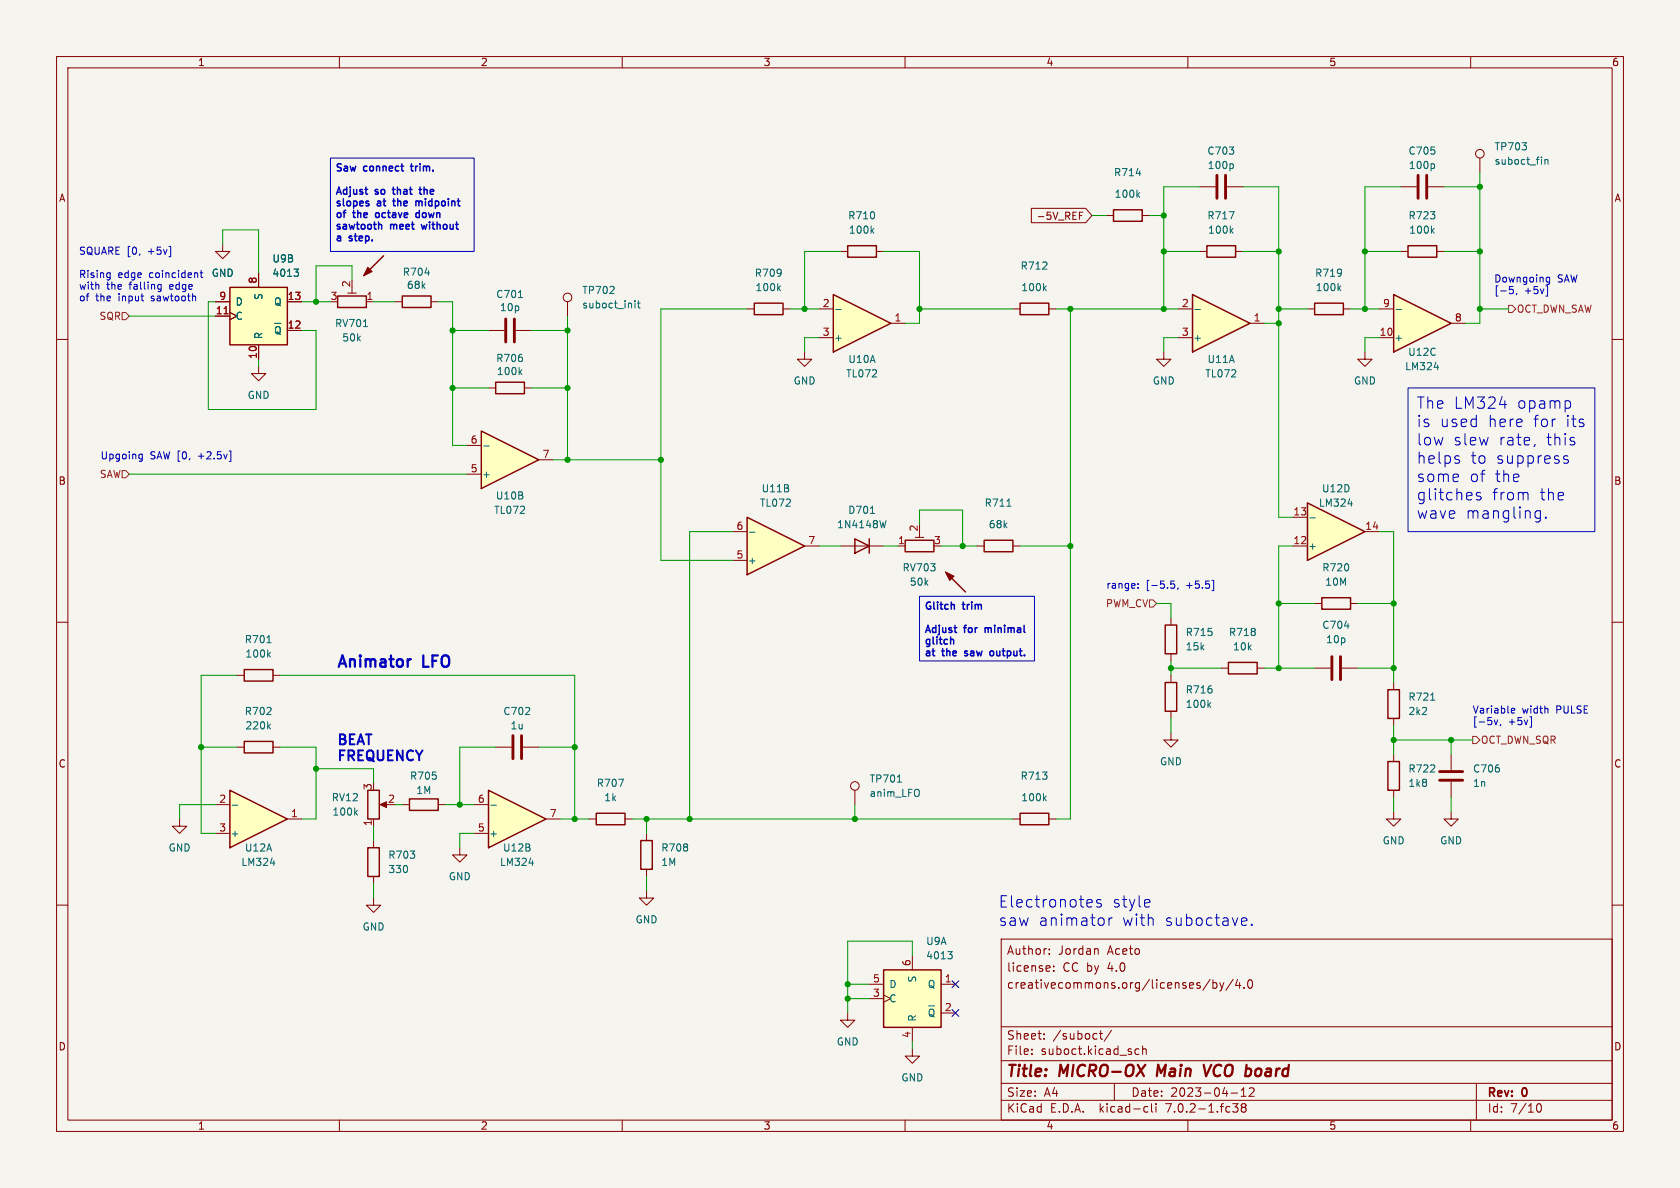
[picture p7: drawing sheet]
<svg xmlns="http://www.w3.org/2000/svg" width="297mm" height="210mm" viewBox="0 0 297 210" stroke-linecap="round" stroke-linejoin="round" font-family="sans-serif">
<path d="M0 0h297v210h-297z" fill="#f5f4ef" stroke="#f5f4ef" stroke-width=".18"/>
<g fill="none" stroke="#840000" stroke-width=".18">
<path d="M10 10h277v190h-277zM12 12h273v186h-273zM60 10v2M110 10v2M160 10v2M210 10v2M260 10v2M10 60h2M132.1 54.6h1.2M138.4 54.6h1.3M285 60h2M10 110h2"/>
<path d="M232.4 106.7h1.3M238.8 106.7h1.2M285 110h2M10 160h2M285 160h2M177 166h108v32h-108zM185.5 168.6v.1M185.5 167.8v.1M185.6 170.8v.3l-.7 .1M186.3 171.6v.1M186.3 170.8v.1M193.9 167.7l.2 .2v.8"/>
<path d="M213.9 173.1l-1.3 2M214.4 173.2v1.5M214.4 173.8l.5-.1 .2 .3v.4l-.1 .2h-.6M215.6 173.7l.4 1M216 174.7l-.1 .4-.3 .1M216.4 173.7l-.4 1M218 173.1l-1.3 2M218.8 173.1l-.4 1.1h1M219.1 173.7v1M219.9 174.6v.1M220.7 173.3l.2-.1a.81 .81 0 0 1 .6 .6 .81 .81 0 0 1-.3 .8l-.1 .1a.81 .81 0 0 1-.4-1.4zM60 198v2"/>
<path d="M110 198v2M160 198v2M177 194.5h108M177 191.5h108M177 187.5h108M177 181.5h108M182.4 186.3v.1M182.4 185.5v.1M184.6 183.6v.1M184.6 182.8v.1M194.4 182.7h.5M194.6 182.2v1.3l.3 .2"/>
<path d="M196.5 182.1l-1.3 2M197 191.5v3M201.4 185.5l-.5-.1-.3 .3v.4l.2 .2h.6M202 185.5l.2-.1 .4 .1v.9M202 184.9v1.5M202.5 195.6l.4 .1M202.9 196.5l-.4 .1M203.6 195.1v1.3l.2 .2M204.4 195.1v.1M204.4 195.6v1M210 198v2M217.6 193.2h1.2"/>
<path d="M217.9 195.1h1l-.5 .6 .4 .1v.7l-.2 .1h-.5l-.2-.1M219.4 193.8h.9M219.4 192.7l.5-.4v1.5M219.7 195.7l-.3 .3 .1 .5 .2 .1 .4-.1 .2-.2-.1-.4-.2-.2M219.7 195.7l-.3-.2 .3-.4 .4 .1 .2 .2-.3 .3M219.7 195.7h.3M220.9 192.4l.5-.1 .2 .1 .1 .3-.9 1.1h.9M260 198v2M261 191.5v6.5M271.7 195.4l.3-.3a.81 .81 0 0 1 .6 .6 .81 .81 0 0 1-.3 .8l-.3 .1-.3-.3"/>
</g>
<path d="M212.8 188.2l.4 2 .9-2" fill="none" stroke="#840000" stroke-width=".4"/>
<path d="M133.3 53.6h5.1v2h-5.1zM233.7 105.7h5.1v2h-5.1z" fill="none" stroke="#840000" stroke-width=".25"/>
<path d="M137.6 50.9l.4 .5M138 50.5l-.5 .5" fill="none" stroke="#006464" stroke-width=".18"/>
<path d="M231.1 88.9l10.2 5.1-10.2 5.1z" fill="#ffffc2"/>
<path d="M231.1 88.9l10.2 5.1-10.2 5.1zM245.4 121.9h2v5.1h-2zM113.3 148.6h2v5.1h-2z" fill="none" stroke="#840000" stroke-width=".25"/>
<path d="M228.6 96.5h2.5M228.6 91.4h2.5M241.3 94h2.5M246.4 120.7v1.2M246.4 127v1.3M81.3 149.9v1.2h1.2l-1.2 1.3-1.3-1.3h1.3M114.3 157.5v1.3h1.3l-1.3 1.2-1.3-1.2h1.3M114.3 147.3v1.3M114.3 153.7v1.2" fill="none" stroke="#840000" stroke-width=".18"/>
<path d="M231.6 91.5h.9M238.3 89.1h.8M252.9 123.8h.7" fill="none" stroke="#006464" stroke-width=".18"/>
<path d="M86.4 139.7l10.1 5.1-10.1 5.1z" fill="#ffffc2"/>
<path d="M149.9 43.4h5v2.1h-5zM86.4 139.7l10.1 5.1-10.1 5.1zM65 149.9h2.1v5h-2.1zM105.4 143.8h5.1v2h-5.1z" fill="none" stroke="#840000" stroke-width=".25"/>
<g fill="none" stroke="#840000" stroke-width=".18">
<path d="M148.6 44.5h1.3M154.9 44.5h1.3M232.4 118.1h2.8M237.2 118.1h2.8M87.6 132.1h2.8M92.5 132.1h2.7M66 158.8v1.2h1.3l-1.3 1.3-1.2-1.3h1.2M66 148.6v1.3M66 154.9v1.3M83.8 147.3h2.6M83.8 142.2h2.6M96.5 144.8h2.6"/>
<path d="M104.1 144.8h1.3M110.5 144.8h1.3"/>
</g>
<path d="M154.1 40.7l.4 .5M154.5 40.4l-.5 .5M86.8 142.3h1M93.5 152.6h.8" fill="none" stroke="#006464" stroke-width=".18"/>
<path d="M235.5 116.1v4M237 116.1v4M90.7 130v4.1M92.2 130v4.1" fill="none" stroke="#840000" stroke-width=".51"/>
<path d="M147.3 52.1l10.2 5.1-10.2 5z" fill="#ffffc2"/>
<path d="M147.3 52.1l10.2 5.1-10.2 5zM151.1 95.3l2.6 1.2-2.6 1.3zM153.7 95.3v2.5" fill="none" stroke="#840000" stroke-width=".25"/>
<path d="M144.8 54.6h2.5M144.8 59.7h2.5M157.5 57.2h2.5M142.2 62.2v1.3h1.3l-1.3 1.3-1.2-1.3h1.2M148.6 96.5h7.6" fill="none" stroke="#840000" stroke-width=".18"/>
<path d="M147.7 54.7h1M153.9 90.8h.7M156.6 92l-.3 1.3" fill="none" stroke="#006464" stroke-width=".18"/>
<path d="M132.1 91.4l10.1 5.1-10.1 5.1z" fill="#ffffc2"/>
<g fill="none" stroke="#840000" stroke-width=".25">
<path d="M59.7 52.3h5.1v2.1h-5.1zM67.8 45.2l-3.3 3.3M71.1 52.3h5.1v2.1h-5.1zM232.4 53.6h5.1v2h-5.1zM248.9 43.4h5.1v2.1h-5.1zM87.6 67.6h5.1v2h-5.1zM132.1 91.4l10.1 5.1-10.1 5.1zM160 95.5h5.1v2h-5.1zM167.4 101.3l3.3 3.3M206 110.5h2v5.1h-2zM217.2 117.1h5v2h-5zM43.2 131.1h5.1v2h-5.1z"/>
<path d="M206 120.7h2v5h-2zM180.3 143.8h5.1v2h-5.1z"/>
</g>
<g fill="none" stroke="#840000" stroke-width=".18">
<path d="M247.6 33h2.8M252.5 33h2.8M261.6 27.9v2.6M61.5 51.8h1.5M62.2 50.8v1M64.8 53.3h1.2M69.8 53.3h1.3M76.2 53.3h1.3M86.4 58.4h2.8M91.2 58.4h2.8M100.3 53.3v2.6M231.1 54.6h1.3"/>
<path d="M237.5 54.6h1.3M247.6 44.5h1.3M254 44.5h1.3M45.7 64.8v1.2h1.3l-1.3 1.3-1.3-1.3h1.3M86.4 68.6h1.2M92.7 68.6h1.3M241.3 62.2v1.3h1.3l-1.3 1.3-1.3-1.3h1.3M129.5 99.1h2.6M129.5 94h2.6M142.2 96.5h2.6M158.7 96.5h1.3M161.8 95h1.5"/>
<path d="M162.6 94v1M207 109.2v1.3M207 115.6v1.2M207 119.4v1.3M215.9 118.1h1.3M222.2 118.1h1.3M41.9 132.1h1.3M48.3 132.1h1.2M207 129.5v1.3h1.3l-1.3 1.3-1.3-1.3h1.3M207 125.7v1.3M179.1 144.8h1.2M185.4 144.8h1.3"/>
<circle cx="261.6" cy="27.2" r=".76"/>
<circle cx="100.3" cy="52.6" r=".76"/>
</g>
<g fill="none" stroke="#006464" stroke-width=".18">
<path d="M253.5 29l.1 .2-.1 .5M273.1 28.2v.8M273.1 28.3l.2-.1h.3l.1 .8M64.3 57.7h.7M91.7 52.6h.7M112.3 53.2v.1M112.3 53.6v.8M112.7 53.6h.5M112.9 53.2v1.1l.3 .1M236.7 50.9l.3 .5M237 50.5l-.4 .5M253.2 40.7l.3 .5"/>
<path d="M253.5 40.4l-.4 .5M91.9 65.7l.4 .5M92.3 65.4l-.5 .5M132.5 94.1h1M47.4 128.4l.4 .5M47.8 128l-.5 .5M213.7 124.6l.3 .4M214 124.2l-.4 .5M184.6 141.1l.4 .5M185 140.7l-.5 .5"/>
</g>
<g fill="#840000" stroke="#840000" stroke-width=".18">
<path d="M65 47.2l.8 .8-1.5 .8z"/>
<path d="M167.1 101.1l1.6 .8-.8 .7z"/>
</g>
<path d="M250.7 31v4.1M252.2 31v4.1M89.4 56.4v4.1M90.9 56.4v4.1" fill="none" stroke="#840000" stroke-width=".51"/>
<path d="M246.4 52.1l10.1 5.1-10.1 5z" fill="#ffffc2"/>
<path d="M196.8 37.1h5.1v2h-5.1zM180.3 53.6h5.1v2h-5.1zM246.4 52.1l10.1 5.1-10.1 5zM174 95.5h5.1v2h-5.1zM72.4 141.2h5.1v2.1h-5.1z" fill="none" stroke="#840000" stroke-width=".25"/>
<path d="M195.6 38.1h1.2M201.9 38.1h1.3M179.1 54.6h1.2M185.4 54.6h1.3M243.8 59.7h2.6M243.8 54.6h2.6M256.5 57.2h2.6M205.7 62.2v1.3h1.3l-1.3 1.3-1.2-1.3h1.2M172.7 96.5h1.3M179.1 96.5h1.2M71.1 142.2h1.3M77.5 142.2h1.2" fill="none" stroke="#840000" stroke-width=".18"/>
<path d="M201.1 34.4l.4 .5M201.5 34l-.5 .5M184.6 50.9l.4 .5M185 50.5l-.5 .5M246.8 54.7h1M253.5 64.9h.8M178 89.5h.7" fill="none" stroke="#006464" stroke-width=".18"/>
<path d="M210.8 52.1l10.2 5.1-10.2 5z" fill="#ffffc2"/>
<path d="M210.8 52.1l10.2 5.1-10.2 5zM213.4 43.4h5v2.1h-5zM65 139.7h2.1v5.1h-2.1zM245.4 134.6h2v5.1h-2zM156.2 171.5h10.2v10.1h-10.2z" fill="none" stroke="#840000" stroke-width=".25"/>
<g fill="none" stroke="#840000" stroke-width=".18">
<path d="M212.1 33h2.8M216.9 33h2.8M208.3 54.6h2.5M208.3 59.7h2.5M212.1 44.5h1.3M218.4 44.5h1.3M221 57.2h2.5M151.1 139.7v2.5M246.4 133.4v1.2M246.4 139.7v1.3M256.5 133.4v2.7M256.5 138.2v2.8"/>
<path d="M66 144.8v1.3M67.6 142.2h1M246.4 143.5v1.3h1.2l-1.2 1.3-1.3-1.3h1.3M256.5 143.5v1.3h1.3l-1.3 1.3-1.2-1.3h1.2M149.9 179.1v1.2h1.2l-1.2 1.3-1.3-1.3h1.3M153.7 174h2.5M153.7 176.5h2.5M156.2 175.9l1.3 .6-1.3 .7M161.3 168.9v2.6M166.4 174h2.5M166.4 179.1h2.5M161.3 185.4v1.3h1.3l-1.3 1.3-1.3-1.3h1.3"/>
<path d="M161.3 181.6v2.6"/>
<circle cx="151.1" cy="138.9" r=".76"/>
</g>
<path d="M217.9 29l.1 .2-.1 .5M211.2 54.7h1M217.6 40.7l.4 .5M218 40.4l-.5 .5M158.6 138.3h.8M162.5 139.7v.9M62.8 143.6l.4 .5M63.2 143.3l-.5 .4M164.2 177.8h1M164.3 178.8a.42 .42 0 0 1 .4-.4 .42 .42 0 0 1 .4 .4M167.5 168.2h.8l-.4 .5M168.1 168.7l.2 .3v.3l-.2 .2" fill="none" stroke="#006464" stroke-width=".18"/>
<path d="M215.1 31v4.1M216.7 31v4.1M254.5 136.4h4.1M254.5 137.9h4.1" fill="none" stroke="#840000" stroke-width=".51"/>
<path d="M156.2 171.5h10.2v10.1h-10.2z" fill="#ffffc2" stroke="#ffffc2" stroke-width=".18"/>
<path d="M67.2 142.2l1.1-.5v1z" fill="#840000" stroke="#840000" stroke-width=".18"/>
<path d="M85.1 76.2l10.1 5.1-10.1 5.1z" fill="#ffffc2"/>
<path d="M40.6 50.8h10.2v10.2h-10.2zM85.1 76.2l10.1 5.1-10.1 5.1z" fill="none" stroke="#840000" stroke-width=".25"/>
<path d="M38.1 55.9h2.5M38.1 53.3h2.5M39.4 43.2v1.3h1.2l-1.2 1.2-1.3-1.2h1.3M40.6 55.2l1.3 .7-1.3 .6M45.7 48.3v2.5M50.8 58.4h2.5M50.8 53.3h2.5M45.7 61v2.5M82.5 78.7h2.6M82.5 83.8h2.6M95.2 81.3h2.6M31.7 144.8v1.3h1.3l-1.3 1.2-1.2-1.2h1.2" fill="none" stroke="#840000" stroke-width=".18"/>
<path d="M48.6 57.2h1.1M48.7 58.2a.42 .42 0 0 1 .4-.5 .42 .42 0 0 1 .4 .5M52 47.6h.8l-.5 .5M52.5 48.1l.3 .2v.3l-.3 .2M85.5 78.8h1" fill="none" stroke="#006464" stroke-width=".18"/>
<path d="M40.6 50.8h10.2v10.2h-10.2z" fill="#ffffc2" stroke="#ffffc2" stroke-width=".18"/>
<path d="M39.6 55.5h.7" fill="none" stroke="#a90000" stroke-width=".18"/>
<path d="M40.6 139.7l10.2 5.1-10.2 5.1z" fill="#ffffc2"/>
<path d="M43.2 118.4h5.1v2h-5.1zM40.6 139.7l10.2 5.1-10.2 5.1z" fill="none" stroke="#840000" stroke-width=".25"/>
<g fill="none" stroke="#840000" stroke-width=".18">
<path d="M182.3 36.8h9.6l1.1 1.3-1.1 1.3h-9.6zM190.8 38.1h.4M190.8 37.5h.6M38.1 55.9h2.5M38.1 53.3h2.5M40.6 55.2l1.3 .7-1.3 .6M45.7 48.3v2.5M50.8 58.4h2.5M50.8 53.3h2.5M45.7 61v2.5M41.9 119.4h1.3M48.3 119.4h1.2"/>
<path d="M38.1 142.2h2.5M38.1 147.3h2.5M50.8 144.8h2.5"/>
</g>
<path d="M48.6 57.2h1.1M48.7 58.2a.42 .42 0 0 1 .4-.5 .42 .42 0 0 1 .4 .5M52 47.6h.8l-.5 .5M52.5 48.1l.3 .2v.3l-.3 .2M47.2 113.6h.7M47.4 115.7l.4 .5M47.8 115.3l-.5 .5M41.1 142.3h.9M47.8 152.6h.8" fill="none" stroke="#006464" stroke-width=".18"/>
<path d="M21.6 55.2h.6l.7 .7-.7 .6h-.6zM266.7 54h.6l.7 .6-.7 .6h-.6zM21.6 83.2h.6l.7 .6-.7 .7h-.6zM203.2 106h.6l.7 .7-.7 .6h-.6zM260.3 130.2h.7l.6 .6-.6 .6h-.7z" fill="none" stroke="#725600" stroke-width=".18"/>
<g fill="none" stroke="#0000c2" stroke-width=".18">
<path d="M58.4 27.9h25.4v16.6h-25.4zM19.4 48.2l.1 .1M19.5 48.2v1.1l-.1 .1M19.5 49l-.1 .1M28 50.3h.5M28 51.1h.5M28.5 50.3v1l-.1 .2M29.9 43.6h.3v1.8h-.3M34.4 52.3l.2 .2v.7M35.4 48.2h.5M35.6 47.8v1.1l.3 .2M267 51.1h.3l.2 .3v.4l-.5 .1"/>
<path d="M268.2 51.9l-.2 .2M273.3 50.5h.3v1.8h-.3M273.5 49.8h.5M273.5 49.1h.5M274 49v1l-.3 .3-.3-.1M40.5 79.7h.3v1.8h-.3M248.9 68.6h33v25.4h-33zM271.4 78.6l-.2 .3M277.5 70.9l.2 .3v.6l-.2 .3M24.8 80.3h.4M25.2 80.3v1l-.2 .2h-.3M25.2 81.1h-.4"/>
<path d="M257.9 81.3l.1 .2-.1 .3M261.8 87.1l-.5-.1-.3 .3 .1 .3 .7 .2v.2v.3l-.2 .1-.6-.1M270 87.1l.1 1.3M271.8 90.3l.5 .1M272.3 90.3v1.6a.54 .54 0 0 1-.6 .4M272.3 91.5l-.5 .1M273.3 91.4l.1 .1-.1 .1M273.3 91.4l-.1 .1 .1 .1M273.3 91.4v.2M276.5 81.1l.7 .2 .1 .3-.3 .3-.6-.1M276.5 80.7l.2-.1 .5 .1M162.6 105.4h20.3v11.4h-20.3z"/>
<path d="M201.2 103.9v.1M201.2 103.2v.1M207 102.7h.6M207 103.3l.4-.1 .3 .2-.1 .5h-.6M208.3 103.9l-.1 .3M214.3 102.6h.3v1.8h-.3M264.2 127.3l.3 .8 .3-.8M265.3 128.1l-.1 .2M267.4 125.2l.3 .1 .1 .2-.6 .1M267.7 126l-.3 .1M270.8 126.7v1.8h-.4M192.8 159l.2 .1 .1 .4-1 .2"/>
<path d="M194.6 159.1l-.5-.1-.2 .3 .1 .3 .6 .2 .1 .2-.1 .3h-.2h-.5M203.2 159.1l.1 .4-1 .2M193 160.3h-.2M196.1 162.3v1.3M196.6 162.3a.51 .51 0 0 0-.5 .3M219.8 162.3h.5l.1 .4-.9 .2M220.3 163.5l-.5 .1M221.3 163.4l.1 .1-.1 .1M221.3 163.4l-.1 .1 .1 .1M221.3 163.4v.2"/>
</g>
<g fill="none" stroke="#0000c2" stroke-width=".25">
<path d="M67.9 35.1v1.1M68.7 37.2v1.1M69.4 33.5h.4M71 29v1M72.6 29.4h.4M72.9 39.2v1.1M73.5 35.5v.9M73.9 35.5l-.4 .2M74 37.6l-.4 .1-.1 .1 .1 .5 .4 .2M74.1 33.5h.5M74.2 33.1v1.1l.4 .1M62.8 41.3v1.1"/>
<path d="M165 114.7v1M175.4 115.1h-.3l-.1 .2 .1 .5 .3 .1M177.4 114.7v1M180.4 114.7v1"/>
</g>
<g fill="none" stroke="#009600" stroke-width=".18">
<path d="M193 38.1h2.6M203.2 38.1h2.5M212.1 33h-6.4v21.6M219.7 33h6.4v58.4h2.5M247.6 33h-6.3v21.6M255.3 33h6.3M261.6 30.5v26.7h-2.5M22.9 55.9h15.2M38.1 53.3h-1.3v19.1h19.1v-14h-2.6M39.4 43.2v-2.6h6.3v7.7M53.3 53.3h5.1M62.2 49.5v-2.5h-6.3v6.3"/>
<path d="M66 53.3h3.8M77.5 53.3h2.5v25.4h2.5M80 58.4h6.4M94 58.4h6.3M100.3 55.9v25.4M132.1 54.6h-15.3v44.5h12.7M139.7 54.6h5.1M144.8 59.7h-2.6v2.5M148.6 44.5h-6.4v10.1M156.2 44.5h6.4v12.7h-2.6M162.6 54.6h16.5M186.7 54.6h21.6"/>
<path d="M189.2 54.6v90.2h-2.5M205.7 44.5h6.4M208.3 59.7h-2.6v2.5M219.7 44.5h6.4M223.5 57.2h2.6M226.1 54.6h5M238.8 54.6h5M241.3 44.5h6.3M243.8 59.7h-2.5v2.5M255.3 44.5h6.3M261.6 54.6h5.1M45.7 63.5v1.3"/>
<path d="M80 68.6h6.4M94 68.6h6.3M22.9 83.8h59.6M97.8 81.3h19M129.5 94h-7.6v50.8M144.8 96.5h3.8M156.2 96.5h2.5M162.6 92.7v-2.5h7.6v6.3M166.4 96.5h6.3M180.3 96.5h8.9M228.6 96.5h-2.5v21.6M243.8 94h2.6v26.7"/>
<path d="M41.9 119.4h-6.3v27.9h2.5M49.5 119.4h52.1v25.4M204.5 106.7h2.5v2.5M207 118.1h8.9M207 116.8v2.6M223.5 118.1h8.9M226.1 106.7h6.3M240 118.1h6.4M240 106.7h6.4M35.6 132.1h6.3M49.5 132.1h6.4v12.7h-2.6M55.9 135.9h10.1v2.5"/>
<path d="M87.6 132.1h-6.3v10.1M95.2 132.1h6.4M207 127v2.5M246.4 130.8h13.9M246.4 128.3v5.1M256.5 130.8v2.6M38.1 142.2h-6.4v2.6M66 146.1v2.5M66 156.2v2.6M69.8 142.2h1.3M78.7 142.2h5.1M83.8 147.3h-2.5v2.6"/>
<path d="M99.1 144.8h5M111.8 144.8h67.3M114.3 144.8v2.5M114.3 154.9v2.6M151.1 142.2v2.6M246.4 141v2.5M256.5 141v2.5M149.9 174h3.8M149.9 176.5h3.8M161.3 168.9v-2.5h-11.4v12.7M161.3 184.2v1.2"/>
</g>
<path d="M168.3 178.5l1.2 1.2M168.3 173.4l1.2 1.2M169.5 178.5l-1.2 1.2M169.5 173.4l-1.2 1.2" fill="none" stroke="#000084" stroke-width=".18"/>
<path d="M39.6 55.5h.7" fill="none" stroke="#a90000" stroke-width=".18"/>
<g fill="#009600" stroke="#009600" stroke-width=".18">
<circle cx="149.9" cy="176.5" r=".46"/>
<circle cx="149.9" cy="174" r=".46"/>
<circle cx="151.1" cy="144.8" r=".46"/>
<circle cx="121.9" cy="144.8" r=".46"/>
<circle cx="55.9" cy="135.9" r=".46"/>
<circle cx="80" cy="58.4" r=".46"/>
<circle cx="35.6" cy="132.1" r=".46"/>
<circle cx="80" cy="68.6" r=".46"/>
<circle cx="55.9" cy="53.3" r=".46"/>
<circle cx="100.3" cy="68.6" r=".46"/>
<circle cx="100.3" cy="81.3" r=".46"/>
<circle cx="100.3" cy="58.4" r=".46"/>
<circle cx="142.2" cy="54.6" r=".46"/>
<circle cx="101.6" cy="144.8" r=".46"/>
<circle cx="101.6" cy="132.1" r=".46"/>
<circle cx="81.3" cy="142.2" r=".46"/>
<circle cx="114.3" cy="144.8" r=".46"/>
<circle cx="116.8" cy="81.3" r=".46"/>
<circle cx="246.4" cy="118.1" r=".46"/>
<circle cx="246.4" cy="130.8" r=".46"/>
<circle cx="246.4" cy="106.7" r=".46"/>
<circle cx="226.1" cy="106.7" r=".46"/>
<circle cx="226.1" cy="118.1" r=".46"/>
<circle cx="256.5" cy="130.8" r=".46"/>
<circle cx="205.7" cy="54.6" r=".46"/>
<circle cx="189.2" cy="54.6" r=".46"/>
<circle cx="226.1" cy="57.2" r=".46"/>
<circle cx="226.1" cy="54.6" r=".46"/>
<circle cx="205.7" cy="38.1" r=".46"/>
<circle cx="205.7" cy="44.5" r=".46"/>
<circle cx="162.6" cy="54.6" r=".46"/>
<circle cx="241.3" cy="44.5" r=".46"/>
<circle cx="226.1" cy="44.5" r=".46"/>
<circle cx="241.3" cy="54.6" r=".46"/>
<circle cx="261.6" cy="54.6" r=".46"/>
<circle cx="261.6" cy="44.5" r=".46"/>
<circle cx="261.6" cy="33" r=".46"/>
<circle cx="207" cy="118.1" r=".46"/>
<circle cx="189.2" cy="96.5" r=".46"/>
<circle cx="170.2" cy="96.5" r=".46"/>
</g>
<g font-size="2.8" fill="#0000c2">
<text x="250.4" y="72.5">The LM324</text>
<text x="250.4" y="75.7">is</text>
<text x="254.5" y="75.7">used</text>
<text x="263" y="75.7">here</text>
<text x="268.1" y="72.5">opamp</text>
<text x="270.9" y="75.7">for</text>
<text x="276.6" y="75.7">its</text>
<text x="250.4" y="78.9">low</text>
<text x="250.4" y="82.2">helps</text>
<text x="256.9" y="78.9">slew</text>
<text x="259.9" y="82.2">to</text>
<text x="264.4" y="82.2">suppress</text>
<text x="264.9" y="78.9">rate,</text>
<text x="273.2" y="78.9">this</text>
<text x="250.4" y="85.4">some</text>
<text x="250.4" y="88.7">glitches</text>
<text x="259.7" y="85.4">of</text>
<text x="263.7" y="88.7">from</text>
<text x="264.2" y="85.4">the</text>
<text x="272.1" y="88.7">the</text>
<text x="250.4" y="91.9">wave</text>
<text x="259.1" y="91.9">mangling.</text>
<text x="59.7" y="118.1">Animator</text>
<text x="75" y="118.1">LFO</text>
<text x="176.5" y="160.6">Electronotes</text>
<text x="196.6" y="160.6">style</text>
<text x="176.5" y="163.8">saw</text>
<text x="183.6" y="163.8">animator</text>
<text x="198.3" y="163.8">with</text>
<text x="205.8" y="163.8">suboctave.</text>
</g>
<g font-size="2.8" fill="#840000">
<text x="178" y="190.8">Title:</text>
<text x="187.4" y="190.8">MICRO-OX</text>
<text x="205.2" y="190.8">Main</text>
<text x="214.2" y="190.8">VCO board</text>
</g>
<g font-size="2.4" fill="#0000c2">
<text x="59.7" y="131.8">BEAT</text>
<text x="59.7" y="134.6">FREQUENCY</text>
</g>
<g font-size="2.1" fill="#840000">
<text x="178" y="171.9">license:</text>
<text x="178" y="168.9">Author:</text>
<text x="187.1" y="168.9">Jordan</text>
<text x="187.9" y="171.9">CC by</text>
<text x="195.8" y="168.9">Aceto</text>
<text x="195.8" y="171.9">4.0</text>
<text x="178" y="174.9">creativecommons.org/licenses/by/4.0</text>
<text x="178" y="183.9">Sheet:</text>
<text x="186.2" y="183.9">/suboct/</text>
<text x="178" y="186.6">File:</text>
<text x="184" y="186.6">suboct.kicad_sch</text>
<text x="178" y="196.8">KiCad</text>
<text x="178" y="194">Size:</text>
<text x="184.6" y="194">A4</text>
<text x="185.7" y="196.8">E.D.A.</text>
<text x="194.4" y="196.8">kicad-cli</text>
<text x="200" y="194">Date:</text>
<text x="206.2" y="196.8">7.0.2-1.fc38</text>
<text x="206.9" y="194">2023-04-12</text>
<text x="263" y="194.2">Rev:</text>
<text x="263" y="196.8">Id:</text>
<text x="267" y="196.8">7/10</text>
<text x="269.2" y="194.2">0</text>
</g>
<g font-size="1.8" fill="#840000">
<text x="35" y="11.8">1</text>
<text x="85" y="11.8">2</text>
<text x="135" y="11.8">3</text>
<text x="185" y="11.8">4</text>
<text x="235" y="11.8">5</text>
<text x="285" y="11.8">6</text>
<text x="10.4" y="35.8">A</text>
<text x="285.4" y="35.8">A</text>
<text x="183.1" y="39">-5V_REF</text>
<text x="10.3" y="85.8">B</text>
<text x="285.3" y="85.8">B</text>
<text x="10.3" y="135.8">C</text>
<text x="285.3" y="135.8">C</text>
<text x="10.3" y="185.8">D</text>
<text x="285.3" y="185.8">D</text>
<text x="35" y="199.8">1</text>
<text x="85" y="199.8">2</text>
<text x="135" y="199.8">3</text>
<text x="185" y="199.8">4</text>
<text x="235" y="199.8">5</text>
<text x="285" y="199.8">6</text>
</g>
<g font-size="1.8" fill="#006464">
<text x="213.4" y="27.5">C703</text>
<text x="248.9" y="27.5">C705</text>
<text x="264.2" y="26.7">TP703</text>
<text x="264.2" y="29.3">suboct_fin</text>
<text x="196.9" y="31.3">R714</text>
<text x="197" y="35.1">100k</text>
<text x="213.4" y="30">100p</text>
<text x="249" y="30">100p</text>
<text x="149.9" y="38.9">R710</text>
<text x="150" y="41.5">100k</text>
<text x="213.4" y="38.9">R717</text>
<text x="213.5" y="41.5">100k</text>
<text x="248.9" y="38.9">R723</text>
<text x="249.1" y="41.5">100k</text>
<text x="48.1" y="46.5">U9B</text>
<text x="180.4" y="47.8">R712</text>
<text x="37.4" y="49.1">GND</text>
<text x="46.5" y="53.2" transform="rotate(-90 46.5 53.2)">S</text>
<text x="48.1" y="49.1">4013</text>
<text x="71.1" y="48.9">R704</text>
<text x="71.9" y="51.2">68k</text>
<text x="87.7" y="52.8">C701</text>
<text x="102.9" y="52.1">TP702</text>
<text x="133.4" y="49.1">R709</text>
<text x="133.5" y="51.6">100k</text>
<text x="180.5" y="51.6">100k</text>
<text x="232.4" y="49.1">R719</text>
<text x="232.6" y="51.6">100k</text>
<text x="41.7" y="56.7">C</text>
<text x="41.7" y="54.2">D</text>
<text x="46.5" y="59.9" transform="rotate(-90 46.5 59.9)">R</text>
<text x="48.3" y="59.9">~{Q}</text>
<text x="48.3" y="54.2">Q</text>
<text x="59.2" y="58">RV701</text>
<text x="88.3" y="55.2">10p</text>
<text x="102.9" y="54.7">suboct_init</text>
<text x="60.4" y="60.5">50k</text>
<text x="87.7" y="64.1">R706</text>
<text x="147.4" y="60.5">+</text>
<text x="149.9" y="64.3">U10A</text>
<text x="210.9" y="60.5">+</text>
<text x="213.4" y="64.3">U11A</text>
<text x="246.5" y="60.5">+</text>
<text x="248.3" y="65.6">LM324</text>
<text x="248.9" y="63.1">U12C</text>
<text x="43.7" y="70.7">GND</text>
<text x="87.8" y="66.5">100k</text>
<text x="140.2" y="68.1">GND</text>
<text x="149.5" y="66.9">TL072</text>
<text x="203.7" y="68.1">GND</text>
<text x="213" y="66.9">TL072</text>
<text x="239.3" y="68.1">GND</text>
<text x="85.2" y="84.6">+</text>
<text x="87.6" y="88.5">U10B</text>
<text x="134.3" y="89.7">TL072</text>
<text x="134.6" y="87.2">U11B</text>
<text x="174" y="89.7">R711</text>
<text x="233.1" y="89.7">LM324</text>
<text x="233.6" y="87.2">U12D</text>
<text x="87.3" y="91">TL072</text>
<text x="147.9" y="93.5">1N4148W</text>
<text x="149.9" y="91">D701</text>
<text x="174.7" y="93.5">68k</text>
<text x="132.2" y="99.9">+</text>
<text x="159.5" y="101.2">RV703</text>
<text x="231.3" y="97.3">+</text>
<text x="233.7" y="101.2">R720</text>
<text x="160.8" y="103.7">50k</text>
<text x="234.2" y="103.7">10M</text>
<text x="43.2" y="113.9">R701</text>
<text x="209.6" y="112.6">R715</text>
<text x="217.2" y="112.6">R718</text>
<text x="233.7" y="111.3">C704</text>
<text x="234.4" y="113.9">10p</text>
<text x="43.3" y="116.4">100k</text>
<text x="209.6" y="115.1">15k</text>
<text x="217.9" y="115.1">10k</text>
<text x="209.6" y="122.7">R716</text>
<text x="209.6" y="125.3">100k</text>
<text x="248.9" y="124">R721</text>
<text x="43.2" y="126.6">R702</text>
<text x="43.3" y="129.1">220k</text>
<text x="88.9" y="126.6">C702</text>
<text x="90.2" y="129.1">1u</text>
<text x="248.9" y="126.6">2k2</text>
<text x="72.4" y="138">R705</text>
<text x="180.4" y="138">R713</text>
<text x="205" y="135.4">GND</text>
<text x="248.9" y="136.7">R722</text>
<text x="260.4" y="136.7">C706</text>
<text x="58.6" y="141.8">RV12</text>
<text x="73.5" y="140.5">1M</text>
<text x="105.4" y="139.3">R707</text>
<text x="106.8" y="141.8">1k</text>
<text x="153.7" y="138.5">TP701</text>
<text x="153.7" y="141">anim_LFO</text>
<text x="180.5" y="141.8">100k</text>
<text x="248.9" y="139.3">1k8</text>
<text x="260.4" y="139.3">1n</text>
<text x="40.8" y="148.1">+</text>
<text x="58.7" y="144.3">100k</text>
<text x="86.5" y="148.1">+</text>
<text x="244.4" y="149.4">GND</text>
<text x="254.5" y="149.4">GND</text>
<text x="29.8" y="150.7">GND</text>
<text x="42.6" y="153.2">LM324</text>
<text x="43.2" y="150.7">U12A</text>
<text x="68.6" y="152">R703</text>
<text x="68.6" y="154.5">330</text>
<text x="79.3" y="155.8">GND</text>
<text x="88.3" y="153.2">LM324</text>
<text x="88.9" y="150.7">U12B</text>
<text x="116.8" y="150.7">R708</text>
<text x="116.8" y="153.2">1M</text>
<text x="64" y="164.7">GND</text>
<text x="112.3" y="163.4">GND</text>
<text x="163.7" y="167.2">U9A</text>
<text x="162.1" y="173.8" transform="rotate(-90 162.1 173.8)">S</text>
<text x="163.7" y="169.7">4013</text>
<text x="157.2" y="177.4">C</text>
<text x="157.2" y="174.8">D</text>
<text x="163.9" y="174.8">Q</text>
<text x="147.9" y="185">GND</text>
<text x="162.1" y="180.6" transform="rotate(-90 162.1 180.6)">R</text>
<text x="163.9" y="180.5">~{Q}</text>
<text x="159.3" y="191.3">GND</text>
</g>
<g font-size="1.8" fill="#0000c2">
<text x="59.4" y="30.8">Saw</text>
<text x="59.4" y="34.9">Adjust</text>
<text x="64.4" y="30.8">connect</text>
<text x="66.5" y="34.9">so</text>
<text x="70" y="34.9">that</text>
<text x="73.2" y="30.8">trim.</text>
<text x="75.1" y="34.9">the</text>
<text x="59.4" y="37">slopes</text>
<text x="59.4" y="39">of</text>
<text x="59.4" y="41.1">sawtooth</text>
<text x="62.6" y="39">the</text>
<text x="66.8" y="37">at</text>
<text x="66.9" y="39">octave</text>
<text x="69.1" y="41.1">meet</text>
<text x="70.1" y="37">the</text>
<text x="74.4" y="37">midpoint</text>
<text x="74.4" y="39">down</text>
<text x="75.1" y="41.1">without</text>
<text x="14" y="45.1">SQUARE [0,</text>
<text x="26.2" y="45.1">+5v]</text>
<text x="59.4" y="43.1">a</text>
<text x="61.9" y="43.1">step.</text>
<text x="14" y="49.2">Rising</text>
<text x="14" y="51.3">with</text>
<text x="14" y="53.3">of</text>
<text x="16.9" y="53.3">the</text>
<text x="18.9" y="51.3">the</text>
<text x="20.9" y="49.2">edge</text>
<text x="21" y="53.3">input</text>
<text x="22.9" y="51.3">falling</text>
<text x="26.4" y="49.2">coincident</text>
<text x="26.9" y="53.3">sawtooth</text>
<text x="30.1" y="51.3">edge</text>
<text x="264.2" y="50">Downgoing</text>
<text x="264.2" y="52.1">[-5,</text>
<text x="269.5" y="52.1">+5v]</text>
<text x="275.4" y="50">SAW</text>
<text x="17.8" y="81.3">Upgoing</text>
<text x="26.6" y="81.3">SAW [0,</text>
<text x="35.2" y="81.3">+2.5v]</text>
<text x="195.6" y="104.1">range:</text>
<text x="202.6" y="104.1">[-5.5,</text>
<text x="209.7" y="104.1">+5.5]</text>
<text x="163.5" y="108.3">Glitch</text>
<text x="163.5" y="112.4">Adjust</text>
<text x="170.4" y="108.3">trim</text>
<text x="170.6" y="112.4">for</text>
<text x="174.6" y="112.4">minimal</text>
<text x="163.5" y="114.4">glitch</text>
<text x="163.5" y="116.5">at</text>
<text x="166.7" y="116.5">the</text>
<text x="171" y="116.5">saw</text>
<text x="175.9" y="116.5">output.</text>
<text x="260.3" y="126.2">Variable</text>
<text x="260.3" y="128.3">[-5v,</text>
<text x="266.6" y="128.3">+5v]</text>
<text x="269.1" y="126.2">width</text>
<text x="275.2" y="126.2">PULSE</text>
</g>
<g font-size="1.8" fill="#a90000">
<text x="38.7" y="53.1">9</text>
<text x="45.5" y="50.2" transform="rotate(-90 45.5 50.2)">8</text>
<text x="50.8" y="53.1">13</text>
<text x="58.4" y="53.1">3</text>
<text x="62" y="50.8" transform="rotate(-90 62 50.8)">2</text>
<text x="64.7" y="53.1">1</text>
<text x="38.1" y="55.6">11</text>
<text x="50.8" y="58.2">12</text>
<text x="145.4" y="54.4">2</text>
<text x="145.4" y="59.4">3</text>
<text x="158.1" y="56.9">1</text>
<text x="208.9" y="54.4">2</text>
<text x="208.9" y="59.4">3</text>
<text x="221.6" y="56.9">1</text>
<text x="243.8" y="59.4">10</text>
<text x="244.4" y="54.4">9</text>
<text x="257.1" y="56.9">8</text>
<text x="45.5" y="63.5" transform="rotate(-90 45.5 63.5)">10</text>
<text x="83.2" y="83.6">5</text>
<text x="83.2" y="78.5">6</text>
<text x="95.9" y="81">7</text>
<text x="130.1" y="93.7">6</text>
<text x="162.3" y="94" transform="rotate(-90 162.3 94)">2</text>
<text x="228.6" y="91.2">13</text>
<text x="241.3" y="93.7">14</text>
<text x="130.1" y="98.8">5</text>
<text x="142.8" y="96.3">7</text>
<text x="158.7" y="96.3">1</text>
<text x="165.1" y="96.3">3</text>
<text x="228.6" y="96.3">12</text>
<text x="38.7" y="142">2</text>
<text x="65.8" y="139.7" transform="rotate(-90 65.8 139.7)">3</text>
<text x="68.5" y="142">2</text>
<text x="84.4" y="142">6</text>
<text x="38.7" y="147.1">3</text>
<text x="51.4" y="144.5">1</text>
<text x="65.8" y="146.1" transform="rotate(-90 65.8 146.1)">1</text>
<text x="84.4" y="147.1">5</text>
<text x="97.1" y="144.5">7</text>
<text x="154.3" y="173.7">5</text>
<text x="161" y="170.8" transform="rotate(-90 161 170.8)">6</text>
<text x="167" y="173.7">1</text>
<text x="154.3" y="176.3">3</text>
<text x="167" y="178.8">2</text>
<text x="161" y="183.5" transform="rotate(-90 161 183.5)">4</text>
</g>
<g font-size="1.8" fill="#725600">
<text x="17.5" y="56.7">SQR</text>
<text x="268.2" y="55.4">OCT_DWN_SAW</text>
<text x="17.5" y="84.6">SAW</text>
<text x="195.4" y="107.5">PWM_CV</text>
<text x="261.8" y="131.6">OCT_DWN_SQR</text>
</g>
</svg>
